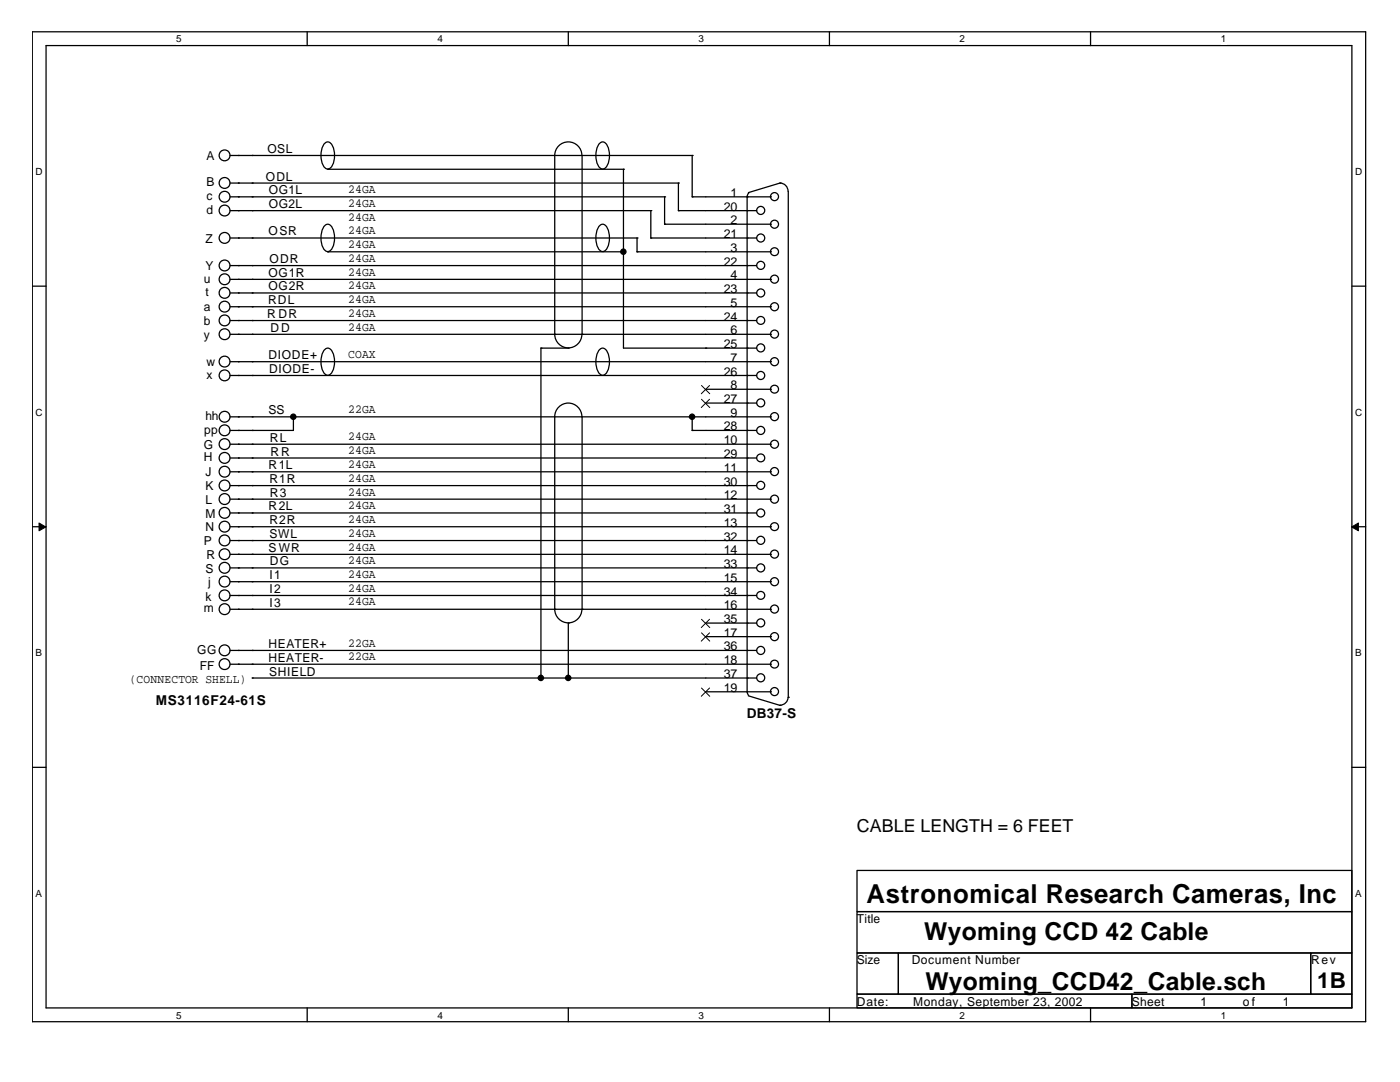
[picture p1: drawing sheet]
<svg xmlns="http://www.w3.org/2000/svg" width="279mm" height="216mm" viewBox="0 0 279 216" stroke-linecap="round" stroke-linejoin="round" font-family="sans-serif">
<path d="M6.4 6.3h266.1v197.6h-266.1zM9.2 9.1h260.6v192h-260.6z" fill="none" stroke="#000" stroke-width=".25"/>
<g fill="#fff">
<path d="M35.2 6.7h1.1v2.2h-1.1z"/>
<path d="M35.2 201.5h1.1v2.2h-1.1z"/>
</g>
<path d="M61.3 6.3v2.8M61.3 201.1v2.8" fill="none" stroke="#000" stroke-width=".25"/>
<g fill="#fff">
<path d="M87.3 6.7h1.1v2.2h-1.1z"/>
<path d="M87.3 201.5h1.1v2.2h-1.1z"/>
</g>
<path d="M113.4 6.3v2.8M113.4 201.1v2.8" fill="none" stroke="#000" stroke-width=".25"/>
<g fill="#fff">
<path d="M139.4 6.7h1.1v2.2h-1.1z"/>
<path d="M139.4 201.5h1.1v2.2h-1.1z"/>
</g>
<path d="M165.5 6.3v2.8M165.5 201.1v2.8" fill="none" stroke="#000" stroke-width=".25"/>
<g fill="#fff">
<path d="M191.5 6.7h1.1v2.2h-1.1z"/>
<path d="M191.5 201.5h1.1v2.2h-1.1z"/>
</g>
<path d="M217.6 6.3v2.8M217.6 201.1v2.8" fill="none" stroke="#000" stroke-width=".25"/>
<g fill="#fff">
<path d="M243.6 6.7h1.1v2.2h-1.1z"/>
<path d="M243.6 201.5h1.1v2.2h-1.1z"/>
<path d="M7.1 33.1h1.4v2.2h-1.4z"/>
<path d="M270.5 33.1h1.4v2.2h-1.4z"/>
<path d="M7.1 81.2h1.4v2.2h-1.4z"/>
<path d="M270.5 81.2h1.4v2.2h-1.4z"/>
</g>
<path d="M6.4 57.1h2.8M269.8 57.1h2.7" fill="none" stroke="#000" stroke-width=".25"/>
<g fill="#fff">
<path d="M7.1 129.2h1.3v2.2h-1.3z"/>
<path d="M270.5 129.2h1.3v2.2h-1.3z"/>
</g>
<path d="M6.4 105.1h2.8M269.8 105.1h2.7" fill="none" stroke="#000" stroke-width=".25"/>
<g fill="#000" stroke="#000" stroke-width=".2">
<path d="M7.8 104.4l1.3 .8-1.3 .7z" fill-rule="evenodd"/>
<path d="M269.7 105.2l1.4-.8v1.5z" fill-rule="evenodd"/>
</g>
<g fill="#fff">
<path d="M7.1 177.2h1.3v2.2h-1.3z"/>
<path d="M270.5 177.2h1.3v2.2h-1.3z"/>
</g>
<g fill="none" stroke="#000" stroke-width=".25">
<path d="M45.9 36.5h89.5M45.9 31h92.2M45.9 39.3h86.7M47.6 39.3h.1M47.6 31h.1M47.6 36.5h.1M50.3 36.5h.1M50.3 31h.1M50.3 39.3h.1M64.7 28.7a.92 .92 0 0 1 1-.4 .92 .92 0 0 1 .7 .8 4.1 4.1 0 0 1-.6 4.5 .99 .99 0 0 1-1.4-.7 4.6 4.6 0 0 1 .3-4.2zM65.4 33.8h.1M65.4 33.8h59"/>
<path d="M119.6 28.7a.92 .92 0 0 1 1-.4 .92 .92 0 0 1 .6 .8 4.1 4.1 0 0 1-.6 4.5 .99 .99 0 0 1-1.3-.7 4.6 4.6 0 0 1 .3-4.2zM124.4 33.8h.1M124.4 33.8v35.7h26.6M132.6 39.3h.1M132.6 39.3v5.4M135.4 36.5h.1M135.4 36.5v5.5M138.1 31h.1M138.1 39.3h.1M138.1 31v8.3M138.1 39.3h15.7M149.1 39.3h.1"/>
<path d="M149.1 39.3v98.7l.3 .8M149.4 38.5l-.3 .8M153.8 39.3h.1M155.7 36.5h.1M155.7 36.5a1.62 1.62 0 0 1 1.6 1.7M155.7 36.5l-6.3 1.9M157.3 38.2v100.9M45.9 58.5h105.1M45.9 55.7h107.9M45.9 42h84M45.9 53h105.1M45.9 47.5h81.2"/>
<path d="M47.6 58.5h.1M47.6 53h.1M47.6 55.7h.1M47.6 47.5h.1M47.6 42h.1M50.3 58.5h.1M50.3 55.7h.1M50.3 42h.1M50.3 53h.1M50.3 47.5h.1M64.7 45.1a.92 .92 0 0 1 1-.3 .92 .92 0 0 1 .7 .7 4.1 4.1 0 0 1-.6 4.6 .99 .99 0 0 1-1.4-.7 4.7 4.7 0 0 1 .3-4.3zM65.4 50.2h.1"/>
<path d="M65.4 50.2h59M119.6 45.1a.92 .92 0 0 1 1-.3 .92 .92 0 0 1 .6 .7 4.1 4.1 0 0 1-.6 4.6 .99 .99 0 0 1-1.3-.7 4.7 4.7 0 0 1 .3-4.3zM124.4 50.2h.1M127.1 47.5h.1M127.1 50.2h.1M127.1 47.5v2.7M127.1 50.2h26.7M129.9 42h.1M129.9 47.5h.1M129.9 47.5h21.1M129.9 42v5.5M132.6 44.7h.1"/>
<path d="M132.6 44.7h21.2M135.4 42h.1M135.4 42h15.6M149.1 42h.1M149.1 47.5h.1M149.1 53h.1M149.1 58.5h.1M153.8 44.7h.1M153.8 50.2h.1M153.8 55.7h.1M45.9 61.2h107.9M45.9 72.2h107.9"/>
<path d="M45.9 74.9h105.1M45.9 66.7h107.9M45.9 64h105.1M47.6 66.7h.1M47.6 64h.1M47.6 61.2h.1M47.6 72.2h.1M47.6 74.9h.1M50.3 61.2h.1M50.3 72.2h.1M50.3 74.9h.1M50.3 66.7h.1"/>
<path d="M50.3 64h.1M64.7 69.8a.92 .92 0 0 1 1-.3 .92 .92 0 0 1 .7 .8 4.1 4.1 0 0 1-.6 4.5 .99 .99 0 0 1-1.4-.7 4.6 4.6 0 0 1 .3-4.3zM108 69.5h.1M108 69.5h5.4M108 69.5v65.8M110.7 66.7v-35.7a2.71 2.71 0 0 1 2.7-2.7 2.71 2.71 0 0 1 2.7 2.7l.1 35.7M110.7 66.7a2.71 2.71 0 0 0 2.7 2.7 2.71 2.71 0 0 0 2.7-2.7M110.7 66.7h.1M113.4 69.5h.1M116.2 66.7h.1M119.6 69.8a.92 .92 0 0 1 1-.3 .92 .92 0 0 1 .6 .8 4.1 4.1 0 0 1-.6 4.5 .99 .99 0 0 1-1.3-.7 4.6 4.6 0 0 1 .3-4.3zM140.9 69.5h.1"/>
<path d="M140.9 77.7h12.9M149.1 64h.1M149.1 69.5h.1M149.1 74.9h.1M153.8 66.7h.1M153.8 61.2h.1M153.8 77.7h.1M153.8 72.2h.1M45.9 94.1h107.9M45.9 99.6h107.9M45.9 83.2h107.9M45.9 88.6h107.9"/>
<path d="M45.9 91.4h105.1M45.9 96.9h105.1M47.6 94.1h.1M47.6 88.6h.1M47.6 96.9h.1M47.6 85.9h.1M47.6 83.2h.1M47.6 99.6h.1M47.6 91.4h.1M50.3 94.1h.1M50.3 99.6h.1M50.3 83.2h.1"/>
<path d="M50.3 88.6h.1M50.3 91.4h.1M50.3 96.9h.1M50.3 85.9h.1M58.6 83.2h.1M58.6 83.2v2.7h-12.7M138.1 83.2h.1M138.1 85.9h.1M138.1 85.9h12.9M138.1 83.2v2.7M140.9 80.4h10.1M149.1 80.4h.1"/>
<path d="M149.1 85.9h.1M149.1 91.4h.1M149.1 96.9h.1M153.8 99.6h.1M153.8 94.1h.1M153.8 88.6h.1M153.8 83.2h.1M45.9 113.3h105.1M45.9 118.8h105.1M45.9 116.1h107.9M45.9 107.9h105.1M45.9 105.1h107.9"/>
<path d="M45.9 110.6h107.9M45.9 102.4h105.1M47.6 118.8h.1M47.6 116.1h.1M47.6 102.4h.1M47.6 110.6h.1M47.6 105.1h.1M47.6 113.3h.1M47.6 107.9h.1M50.3 113.3h.1M50.3 118.8h.1M50.3 116.1h.1"/>
<path d="M50.3 107.9h.1M50.3 105.1h.1M50.3 110.6h.1M50.3 102.4h.1M149.1 102.4h.1M149.1 107.9h.1M149.1 113.3h.1M149.1 118.8h.1M153.8 110.6h.1M153.8 105.1h.1M153.8 116.1h.1M45.9 121.6h107.9"/>
<path d="M45.9 129.8h105.1M45.9 132.5h107.9M47.6 129.8h.1M47.6 132.5h.1M47.6 121.6h.1M50.3 121.6h.1M50.3 129.8h.1M50.3 132.5h.1M50.3 135.3h.1M50.3 135.3h100.7M108 135.3h.1M110.7 121.6h.1"/>
<path d="M110.7 121.6v-38.4a2.71 2.71 0 0 1 2.7-2.8 2.71 2.71 0 0 1 2.7 2.8l.1 38.4M110.7 121.6a2.71 2.71 0 0 0 2.7 2.7 2.71 2.71 0 0 0 2.7-2.7M113.4 124.3h.1M113.4 135.3h.1M113.4 124.3v11M116.2 121.6h.1M140.9 124.3h10.1M140.9 138h12.9M140.9 127h12.9M149.1 124.3h.1M149.1 129.8h.1M149.1 135.3h.1"/>
<path d="M149.4 138.8l6.3 2M153.8 138h.1M153.8 127h.1M153.8 132.5h.1M153.8 121.6h.1M157.3 139.1a1.59 1.59 0 0 1-1.6 1.6M157.3 139.1h.1M6.4 153.1h2.8M155.7 140.8h.1M269.8 153.1h2.7M171 173.7h98.8v8.2h-98.8zM171 181.9h98.8v8.3h-98.8z"/>
<path d="M171 190.2h8.3v8.2h-8.3zM171 198.4h54.9v2.7h-54.9zM179.3 190.2h82.3v8.2h-82.3zM225.9 198.4h43.9v2.7h-43.9zM261.6 190.2h8.2v8.2h-8.2z"/>
<circle cx="44.8" cy="39.3" r="1.08"/>
<circle cx="44.8" cy="36.5" r="1.08"/>
<circle cx="44.8" cy="31" r="1.08"/>
<circle cx="154.6" cy="39.2" r=".8"/>
<circle cx="44.8" cy="53" r="1.08"/>
<circle cx="44.8" cy="55.7" r="1.08"/>
<circle cx="44.8" cy="47.5" r="1.08"/>
<circle cx="44.8" cy="42" r="1.08"/>
<circle cx="44.8" cy="58.4" r="1.08"/>
<circle cx="151.8" cy="52.9" r=".8"/>
<circle cx="151.8" cy="58.5" r=".8"/>
<circle cx="151.8" cy="42" r=".8"/>
<circle cx="151.8" cy="47.5" r=".8"/>
<circle cx="154.6" cy="44.7" r=".8"/>
<circle cx="154.6" cy="55.7" r=".8"/>
<circle cx="154.6" cy="50.2" r=".79"/>
<circle cx="44.8" cy="61.2" r="1.08"/>
<circle cx="44.8" cy="74.9" r="1.08"/>
<circle cx="44.8" cy="66.7" r="1.08"/>
<circle cx="44.8" cy="72.2" r="1.08"/>
<circle cx="44.8" cy="63.9" r="1.08"/>
<circle cx="151.8" cy="74.9" r=".8"/>
<circle cx="151.8" cy="69.4" r=".8"/>
<circle cx="151.8" cy="63.9" r=".79"/>
<circle cx="154.6" cy="61.2" r=".8"/>
<circle cx="154.6" cy="72.2" r=".8"/>
<circle cx="154.6" cy="66.7" r=".8"/>
<circle cx="154.6" cy="77.7" r=".79"/>
<circle cx="44.8" cy="83.2" r="1.08"/>
<circle cx="44.8" cy="99.6" r="1.08"/>
<circle cx="44.8" cy="91.4" r="1.08"/>
<circle cx="44.8" cy="96.9" r="1.08"/>
<circle cx="44.8" cy="85.9" r="1.08"/>
<circle cx="44.8" cy="94.1" r="1.08"/>
<circle cx="44.8" cy="88.6" r="1.08"/>
<circle cx="151.8" cy="80.4" r=".8"/>
<circle cx="151.8" cy="96.8" r=".8"/>
<circle cx="151.8" cy="85.9" r=".8"/>
<circle cx="151.8" cy="91.4" r=".79"/>
<circle cx="154.6" cy="83.1" r=".8"/>
<circle cx="154.6" cy="88.6" r=".8"/>
<circle cx="154.6" cy="99.6" r=".8"/>
<circle cx="154.6" cy="94.1" r=".8"/>
<circle cx="44.8" cy="113.3" r="1.08"/>
<circle cx="44.8" cy="105.1" r="1.08"/>
<circle cx="44.8" cy="118.8" r="1.08"/>
<circle cx="44.8" cy="116.1" r="1.08"/>
<circle cx="44.8" cy="107.8" r="1.08"/>
<circle cx="44.8" cy="110.6" r="1.08"/>
<circle cx="44.8" cy="102.3" r="1.08"/>
<circle cx="151.8" cy="113.3" r=".8"/>
<circle cx="151.8" cy="102.4" r=".8"/>
<circle cx="151.8" cy="107.8" r=".8"/>
<circle cx="151.8" cy="118.8" r=".79"/>
<circle cx="154.6" cy="110.6" r=".8"/>
<circle cx="154.6" cy="116.1" r=".8"/>
<circle cx="154.6" cy="105.1" r=".79"/>
<circle cx="44.8" cy="132.5" r="1.08"/>
<circle cx="44.8" cy="129.8" r="1.08"/>
<circle cx="44.8" cy="121.6" r="1.08"/>
<circle cx="151.8" cy="129.8" r=".8"/>
<circle cx="151.8" cy="124.3" r=".8"/>
<circle cx="151.8" cy="135.2" r=".8"/>
<circle cx="154.6" cy="121.5" r=".8"/>
<circle cx="154.6" cy="138" r=".8"/>
<circle cx="154.6" cy="127" r=".8"/>
<circle cx="154.6" cy="132.5" r=".79"/>
</g>
<path d="M140 79.7l1.6 1.6M140 76.9l1.6 1.7M141.6 79.7l-1.6 1.6M141.6 76.9l-1.6 1.7M140 137.3l1.6 1.6M140 126.3l1.6 1.6M140 123.6l1.6 1.6M141.6 137.3l-1.6 1.6M141.6 126.3l-1.6 1.6M141.6 123.6l-1.6 1.6" fill="none" stroke="#000" stroke-width=".2"/>
<g fill="#000" stroke="#000" stroke-width=".25">
<circle cx="124.4" cy="50.2" r=".52"/>
<circle cx="58.5" cy="83.2" r=".52"/>
<circle cx="138.1" cy="83.2" r=".52"/>
<circle cx="107.9" cy="135.3" r=".52"/>
<circle cx="113.4" cy="135.3" r=".52"/>
</g>
<text font-size="5.2" x="172.9" y="180.2">Astronomical Research Cameras, Inc</text>
<g font-size="4.9">
<text x="184.4" y="187.6">Wyoming CCD 42 Cable</text>
<text x="184.7" y="197.5">Wyoming_CCD42_Cable.sch</text>
</g>
<text font-size="4.4" x="262.9" y="197.2">1B</text>
<text font-size="3.6" x="171" y="165.9">CABLE LENGTH = 6 FEET</text>
<g font-size="2.7">
<text x="31.1" y="140.6">MS3116F24-61S</text>
<text x="149.1" y="143.3">DB37-S</text>
</g>
<g font-size="2.5">
<text x="41.2" y="32">A</text>
<text x="53.4" y="30.5">OSL</text>
<text x="41.2" y="39.9">c</text>
<text x="41.2" y="37.2">B</text>
<text x="53" y="36">ODL</text>
<text x="53.7" y="38.8">OG1L</text>
<text x="53.7" y="41.5">OG2L</text>
<text x="69.5" y="41.3">24GA</text>
<text x="69.5" y="38.5">24GA</text>
<text x="145.8" y="39.3">1</text>
<text x="41.2" y="42.7">d</text>
<text x="53.6" y="47">OSR</text>
<text x="69.5" y="44">24GA</text>
<text x="69.5" y="46.7">24GA</text>
<text x="144.4" y="47.5">21</text>
<text x="144.4" y="42">20</text>
<text x="145.8" y="44.7">2</text>
<text x="41" y="53.9">Y</text>
<text x="41" y="48.4">Z</text>
<text x="53.8" y="52.5">ODR</text>
<text x="69.5" y="49.5">24GA</text>
<text x="69.5" y="52.2">24GA</text>
<text x="144.4" y="53">22</text>
<text x="145.8" y="50.2">3</text>
<text x="40.7" y="56.4">u</text>
<text x="41" y="59.1">t</text>
<text x="53.6" y="58">OG2R</text>
<text x="53.6" y="55.2">OG1R</text>
<text x="69.5" y="55">24GA</text>
<text x="69.5" y="57.7">24GA</text>
<text x="144.4" y="58.5">23</text>
<text x="145.8" y="55.8">4</text>
<text x="40.7" y="64.9">b</text>
<text x="40.7" y="62.1">a</text>
<text x="53.3" y="63.5">R DR</text>
<text x="53.5" y="60.7">RDL</text>
<text x="69.5" y="60.5">24GA</text>
<text x="69.5" y="63.2">24GA</text>
<text x="69.5" y="66">24GA</text>
<text x="144.4" y="64">24</text>
<text x="145.8" y="61.2">5</text>
<text x="40.7" y="67.6">y</text>
<text x="53.6" y="71.7">DIODE+</text>
<text x="54" y="66.2">DD</text>
<text x="69.5" y="71.5">COAX</text>
<text x="144.4" y="69.5">25</text>
<text x="145.8" y="66.7">6</text>
<text x="41.2" y="73.1">w</text>
<text x="41.2" y="75.6">x</text>
<text x="53.7" y="74.4">DIODE-</text>
<text x="144.4" y="74.9">26</text>
<text x="145.8" y="77.7">8</text>
<text x="145.8" y="72.2">7</text>
<text x="41" y="83.8">hh</text>
<text x="53.6" y="82.7">SS</text>
<text x="69.5" y="82.4">22GA</text>
<text x="144.4" y="80.4">27</text>
<text x="145.8" y="83.2">9</text>
<text x="40.7" y="89.6">G</text>
<text x="40.7" y="86.6">pp</text>
<text x="53.8" y="88.1">RL</text>
<text x="69.5" y="87.9">24GA</text>
<text x="144.4" y="88.6">10</text>
<text x="144.4" y="85.9">28</text>
<text x="40.7" y="92">H</text>
<text x="41" y="95">J</text>
<text x="53.6" y="93.6">R1L</text>
<text x="54" y="90.9">RR</text>
<text x="69.5" y="93.4">24GA</text>
<text x="69.5" y="90.6">24GA</text>
<text x="144.4" y="94.1">11</text>
<text x="144.4" y="91.4">29</text>
<text x="41" y="97.8">K</text>
<text x="41" y="100.5">L</text>
<text x="53.6" y="101.9">R2L</text>
<text x="53.8" y="96.4">R1R</text>
<text x="53.8" y="99.1">R3</text>
<text x="69.5" y="96.1">24GA</text>
<text x="69.5" y="98.9">24GA</text>
<text x="69.5" y="101.6">24GA</text>
<text x="144.4" y="99.6">12</text>
<text x="144.4" y="96.9">30</text>
<text x="41" y="103.3">M</text>
<text x="41" y="106">N</text>
<text x="53.8" y="107.4">SWL</text>
<text x="53.8" y="104.6">R2R</text>
<text x="69.5" y="104.4">24GA</text>
<text x="69.5" y="107.1">24GA</text>
<text x="144.4" y="107.9">32</text>
<text x="144.4" y="105.1">13</text>
<text x="144.4" y="102.4">31</text>
<text x="40.7" y="108.8">P</text>
<text x="41.2" y="111.5">R</text>
<text x="53.6" y="110.1">S WR</text>
<text x="53.8" y="112.8">DG</text>
<text x="69.5" y="109.9">24GA</text>
<text x="69.5" y="112.6">24GA</text>
<text x="144.4" y="113.3">33</text>
<text x="144.4" y="110.6">14</text>
<text x="41" y="114.3">S</text>
<text x="41.5" y="117">j</text>
<text x="53.8" y="118.3">I2</text>
<text x="53.8" y="115.6">I1</text>
<text x="69.5" y="118.1">24GA</text>
<text x="69.5" y="115.3">24GA</text>
<text x="144.4" y="118.8">34</text>
<text x="144.4" y="116.1">15</text>
<text x="40.7" y="122.2">m</text>
<text x="41" y="120">k</text>
<text x="53.8" y="121.1">I3</text>
<text x="69.5" y="120.8">24GA</text>
<text x="144.4" y="124.3">35</text>
<text x="144.4" y="121.6">16</text>
<text x="39.4" y="130.4">GG</text>
<text x="53.6" y="129.3">HEATER+</text>
<text x="69.5" y="129">22GA</text>
<text x="69.5" y="131.8">22GA</text>
<text x="144.4" y="129.8">36</text>
<text x="144.4" y="127">17</text>
<text x="25.9" y="136.2">(CONNECTOR SHELL)</text>
<text x="39.9" y="133.7">FF</text>
<text x="53.6" y="132">HEATER-</text>
<text x="53.7" y="134.8">SHIELD</text>
<text x="144.4" y="135.3">37</text>
<text x="144.4" y="132.5">18</text>
<text x="144.4" y="138">19</text>
<text x="171" y="184.2">Title</text>
<text x="171" y="192.4">Size</text>
<text x="181.9" y="192.4">Document Number</text>
<text x="261.7" y="192.4">Rev</text>
<text x="171" y="200.7">Date:</text>
<text x="182.2" y="200.7">Monday, September 23, 2002</text>
<text x="225.9" y="200.7">Sheet</text>
<text x="239.6" y="200.7">1</text>
<text x="248" y="200.7">o f</text>
<text x="256" y="200.7">1</text>
</g>
<g font-size="2">
<text x="35.2" y="8.5">5</text>
<text x="87.3" y="8.5">4</text>
<text x="139.4" y="8.5">3</text>
<text x="191.5" y="8.5">2</text>
<text x="243.6" y="8.5">1</text>
<text x="7.1" y="34.9">D</text>
<text x="270.5" y="34.9">D</text>
<text x="7.1" y="82.9">C</text>
<text x="270.5" y="82.9">C</text>
<text x="7.1" y="130.9">B</text>
<text x="270.5" y="130.9">B</text>
<text x="7.1" y="178.9">A</text>
<text x="270.5" y="178.9">A</text>
<text x="35.2" y="203.2">5</text>
<text x="87.3" y="203.2">4</text>
<text x="139.4" y="203.2">3</text>
<text x="191.5" y="203.2">2</text>
<text x="243.6" y="203.2">1</text>
</g>
</svg>
